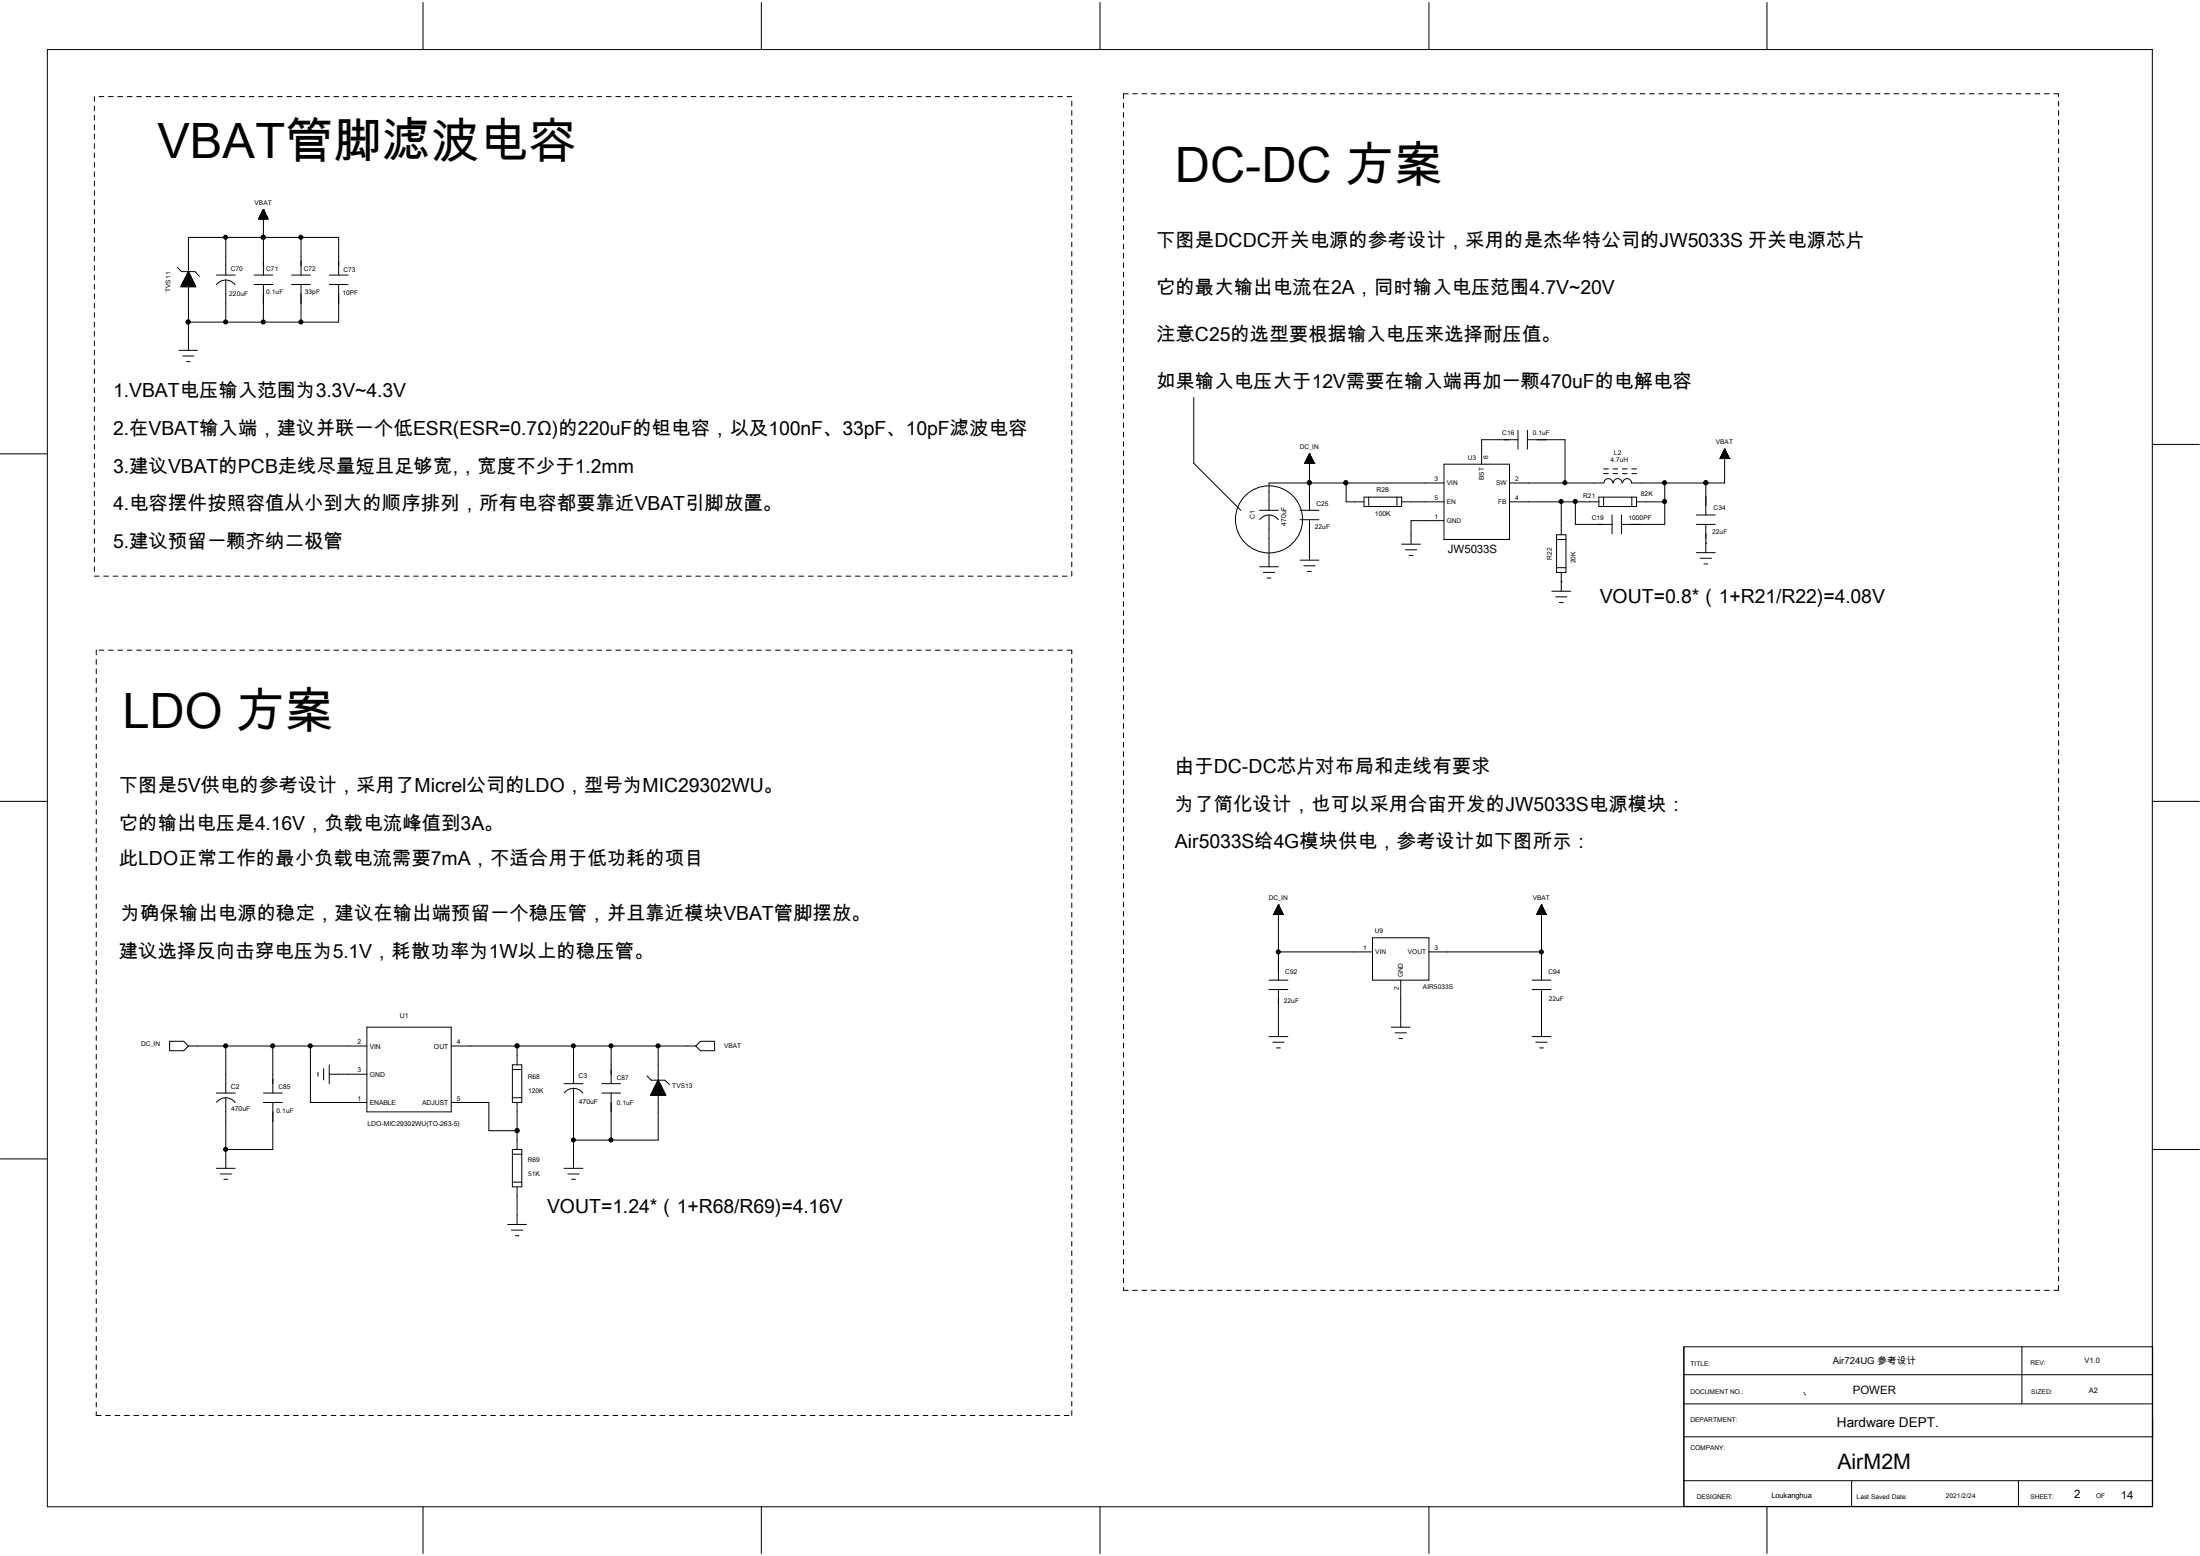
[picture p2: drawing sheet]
<svg xmlns="http://www.w3.org/2000/svg" width="297mm" height="210mm" viewBox="0 0 297 210" stroke-linecap="round" stroke-linejoin="round" font-family="sans-serif">
<g fill="none" stroke="#000" stroke-width=".14">
<path d="M6.4 6.7h284.2v196.7h-284.2zM12.7 13v.7M12.7 14.3v.6M12.7 15.6v.6M12.7 16.8v.7M12.7 18.1v.7M12.7 19.4v.6M13.4 13h.6M14.6 13h.7M15.9 13h.7M17.2 13h.6M18.5 13h.6"/>
<path d="M19.7 13h.7M21 13h.6M22.3 13h.6M23.5 13h.7M24.8 13h.6M26 13h.7M27.3 13h.6M28.6 13h.6M29.8 13h.7M31.1 13h.6M32.4 13h.6M33.7 13h.6"/>
<path d="M34.9 13h.7M36.2 13h.6M37.5 13h.6M38.7 13h.7M40 13h.6M41.3 13h.6M42.5 13h.7M43.8 13h.6M45.1 13h.6M46.4 13h.6M47.6 13h.7M48.9 13h.6"/>
<path d="M50.2 13h.6M51.4 13h.6M52.7 13h.6M53.9 13h.7M55.2 13h.6M56.5 13h.6M57.1 .3v6.4M57.7 13h.7M59 13h.6M60.3 13h.6M61.6 13h.6M62.8 13h.7"/>
<path d="M64.1 13h.6M65.4 13h.6M66.6 13h.7M67.9 13h.6M69.2 13h.6M70.4 13h.7M71.7 13h.6M73 13h.6M74.3 13h.6M75.5 13h.7M76.8 13h.6M78.1 13h.6"/>
<path d="M79.3 13h.7M80.6 13h.6M81.9 13h.6M83.1 13h.7M84.4 13h.6M85.7 13h.6M87 13h.6M88.2 13h.7M89.5 13h.6M90.8 13h.6M92 13h.7M93.3 13h.6"/>
<path d="M94.6 13h.6M95.8 13h.7M97.1 13h.6M98.4 13h.6M99.7 13h.6M100.9 13h.7M102.2 13h.6M102.8 .3v6.4M103.4 13h.7M104.7 13h.6M106 13h.6M107.2 13h.7"/>
<path d="M108.5 13h.6M109.8 13h.6M111 13h.7M112.3 13h.6M113.6 13h.6M114.9 13h.6M116.1 13h.7M117.4 13h.6M118.7 13h.6M119.9 13h.7M121.2 13h.6M122.5 13h.6"/>
<path d="M123.7 13h.7M125 13h.6M126.3 13h.6M127.6 13h.6M128.8 13h.7M130.1 13h.6M131.4 13h.6M132.6 13h.7M133.9 13h.6M135.2 13h.6M136.4 13h.7M137.7 13h.6"/>
<path d="M139 13h.6M140.3 13h.6M141.5 13h.7M142.8 13h.6M144.1 13h.6M144.7 13.7v.6M144.7 14.9v.7M144.7 16.2v.6M144.7 17.5v.6M144.7 18.8v.6M148.5 .3v6.4M151.7 13.9v.7"/>
<path d="M151.7 15.2v.6M151.7 16.5v.6M151.7 17.7v.7M151.7 19v.6M152.3 12.7h-.6v.6M152.9 12.7h.6M154.2 12.7h.6M155.4 12.7h.7M156.7 12.7h.7M158 12.7h.6M159.3 12.7h.6M160.5 12.7h.7"/>
<path d="M161.8 12.7h.6M163.1 12.7h.6M164.3 12.7h.7M165.6 12.7h.6M166.9 12.7h.6M168.1 12.7h.7M169.4 12.7h.7M170.7 12.7h.6M172 12.7h.6M173.2 12.7h.7M174.5 12.7h.6M175.8 12.7h.6"/>
<path d="M177 12.7h.7M178.3 12.7h.6M179.6 12.7h.6M180.8 12.7h.7M182.1 12.7h.7M183.4 12.7h.6M184.7 12.7h.6M185.9 12.7h.7M187.2 12.7h.6M188.5 12.7h.6M189.7 12.7h.7M191 12.7h.6"/>
<path d="M192.3 12.7h.6M192.9 .3v6.4M193.5 12.7h.7M194.8 12.7h.7M196.1 12.7h.6M197.4 12.7h.6M198.6 12.7h.7M199.9 12.7h.6M201.2 12.7h.6M202.4 12.7h.7M203.7 12.7h.6M204.9 12.7h.7"/>
<path d="M206.2 12.7h.6M207.5 12.7h.6M208.7 12.7h.7M210 12.7h.7M211.3 12.7h.6M212.6 12.7h.6M213.8 12.7h.7M215.1 12.7h.6M216.4 12.7h.6M217.6 12.7h.7M218.9 12.7h.6M220.2 12.7h.6"/>
<path d="M221.4 12.7h.7M222.7 12.7h.7M224 12.7h.6M225.3 12.7h.6M226.5 12.7h.7M227.8 12.7h.6M229 12.7h.7M230.3 12.7h.6M231.6 12.7h.6M232.8 12.7h.7M234.1 12.7h.6M235.4 12.7h.6"/>
<path d="M236.6 12.7h.7M237.9 12.7h.6M238.5 .3v6.4M239.2 12.7h.6M240.5 12.7h.6M241.7 12.7h.7M243 12.7h.6M244.3 12.7h.6M245.5 12.7h.7M246.8 12.7h.6M248.1 12.7h.6M249.3 12.7h.7"/>
<path d="M250.6 12.7h.6M251.9 12.7h.6M253.2 12.7h.6M254.4 12.7h.7M255.7 12.7h.6M257 12.7h.6M258.2 12.7h.7M259.5 12.7h.6M260.8 12.7h.6M262 12.7h.7M263.3 12.7h.6M264.6 12.7h.6"/>
<path d="M265.9 12.7h.6M267.1 12.7h.7M268.4 12.7h.6M269.7 12.7h.6M270.9 12.7h.7M272.2 12.7h.6M273.5 12.7h.6M274.7 12.7h.7M276 12.7h.6M277.3 12.7h.6v.3M277.9 13.7v.6M277.9 14.9v.7"/>
<path d="M277.9 16.2v.6M277.9 17.5v.6M277.9 18.8v.6M12.7 20.7v.6M12.7 21.9v.7M12.7 23.2v.6M12.7 24.5v.6M12.7 25.7v.7M12.7 27v.6M12.7 28.3v.6M12.7 29.5v.7M12.7 30.8v.7"/>
<path d="M12.7 32v.7M12.7 33.3v.7M12.7 34.6v.6M12.7 35.9v.6M12.7 37.1v.7M12.7 38.4v.6M12.7 39.7v.6M23.9 36.1l.6 .6h1.8l.6 .6M25.4 36.7v-4.7h20.3v5.1M25.4 38.7v8.6M29.2 37.1h2.5M29.2 38.4a1.53 1.53 0 0 1 2.5 0"/>
<path d="M30.5 32v5.1M30.5 37.8v5.7M34.3 37.1h2.5M34.3 38.4h2.5M35 29.5h1.2M35 29.4h1.2M35 29.5h.1M35 29.5v-.1h1.1v.1M35 29.3h1.1M35.1 29.3h1v.2M35.1 29.3v.2M35.1 29.3h.9"/>
<path d="M35.1 29.5v-.3h.9v.3M35.1 29.1h.9M35.1 29.1h.9v.4M35.1 29v.5M35.2 29h.7M35.2 29h.7v.5M35.2 28.9h.7M35.2 29v.5M35.3 28.9h.6v.6M35.3 28.8h.5v.7M35.3 28.7v.8M35.3 28.7h.5"/>
<path d="M35.3 28.7h.5v.8M35.3 28.6v.9M35.4 28.6h.3M35.4 28.6h.3v.9M35.4 28.5v1M35.4 28.5h.3M35.5 28.5h.1v1M35.5 28.4h.1v1.1M35.6 28.3h.1M35.6 32h.1M35.6 28.3v8.8M35.6 38.4v5.1"/>
<path d="M35.6 28.3l.6 1.2h-1.3zM35.6 28.3h-.1v1.2M35.6 28.4h-.1v1.1M35.9 28.8h-.6v.7M39.4 37.1h2.5M39.4 38.4h2.5M40.6 32v5.1M40.6 38.4v5.1M44.4 37.1h2.6M44.4 38.4h2.6M45.7 38.4v5.1h-20.3M144.7 20v.7"/>
<path d="M144.7 21.3v.6M144.7 22.6v.6M144.7 23.8v.7M144.7 25.1v.6M144.7 26.4v.6M144.7 27.6v.7M144.7 28.9v.6M144.7 30.2v.6M144.7 31.5v.5M144.7 32.7v.6M144.7 34v.6M144.7 35.2v.7"/>
<path d="M144.7 36.5v.6M144.7 37.8v.6M144.7 39v.7M151.7 20.3v.6M151.7 21.5v.7M151.7 22.8v.7M151.7 24.1v.6M151.7 25.4v.6M151.7 26.6v.7M151.7 27.9v.6M151.7 29.2v.6M151.7 30.4v.7"/>
<path d="M151.7 31.7v.6M151.7 32.9v.7M151.7 34.2v.6M151.7 35.5v.6M151.7 36.7v.7M151.7 38v.7M151.7 39.3v.6M277.9 20v.7M277.9 21.3v.6M277.9 22.6v.6M277.9 23.8v.7M277.9 25.1v.6"/>
<path d="M277.9 26.4v.6M277.9 27.6v.7M277.9 28.9v.6M277.9 30.2v.6M277.9 31.5v.5M277.9 32.7v.6M277.9 34v.6M277.9 35.2v.7M277.9 36.5v.6M277.9 37.8v.6M277.9 39v.7M12.7 40.9v.7"/>
<path d="M12.7 42.2v.6M12.7 43.5v.6M12.7 44.7v.7M12.7 46v.7M12.7 47.3v.6M12.7 48.6v.6M12.7 49.8v.7M12.7 51.1v.6M12.7 52.4v.6M12.7 53.6v.7M12.7 54.9v.6M12.7 56.2v.6"/>
<path d="M12.7 57.4v.7M12.7 58.7v.7M12.7 60v.6M24.2 47.3h2.5M24.7 48h1.5M25.2 48.8h.5M144.7 40.3v.6M144.7 41.6v.6M144.7 42.8v.7M144.7 44.1v.6M144.7 45.4v.6M144.7 46.7v.6"/>
<path d="M144.7 47.9v.7M144.7 49.2v.6M144.7 50.5v.6M144.7 51.7v.7M144.7 53v.6M144.7 54.3v.6M144.7 55.5v.7M144.7 56.8v.6M144.7 58.1v.6M144.7 59.4v.6M151.7 40.6v.6M151.7 41.8v.7"/>
<path d="M151.7 43.1v.6M151.7 44.4v.6M151.7 45.6v.7M151.7 46.9v.6M151.7 48.2v.6M151.7 49.4v.7M151.7 50.7v.7M151.7 52v.6M151.7 53.3v.6M151.7 54.5v.7M151.7 55.8v.6M151.7 57.1v.6"/>
<path d="M151.7 58.3v.7M151.7 59.6v.6M161.2 53.6v8.9l6.3 6.4M204.9 59.4h-4.9v3.3M204.9 58.1v2.5M206.2 59.4h5.1v5.8M206.2 58.1v2.5M277.9 40.3v.6M277.9 41.6v.6M277.9 42.8v.7M277.9 44.1v.6M277.9 45.4v.6"/>
<path d="M277.9 46.7v.6M277.9 47.9v.7M277.9 49.2v.6M277.9 50.5v.6M277.9 51.7v.7M277.9 53v.6M277.9 54.3v.6M277.9 55.5v.7M277.9 56.8v.6M277.9 58.1v.6M277.9 59.4v.6M290.6 60h6.3"/>
<path d="M0 61.3h6.4M12.7 61.3v.6M12.7 62.5v.7M12.7 63.8v.6M12.7 65.1v.6M12.7 66.3v.7M12.7 67.6v.6M12.7 68.9v.6M12.7 70.1v.7M12.7 71.4v.7M12.7 72.7v.6M12.7 74v.6"/>
<path d="M12.7 75.2v.7M12.7 76.5v.6M12.7 77.8h.7M14 77.8h.6M15.3 77.8h.6M16.6 77.8h.6M17.8 77.8h.7M19.1 77.8h.6M20.4 77.8h.6M21.6 77.8h.7M22.9 77.8h.6M24.2 77.8h.6"/>
<path d="M25.4 77.8h.6M26.7 77.8h.6M27.9 77.8h.7M29.2 77.8h.6M30.5 77.8h.6M31.7 77.8h.7M33 77.8h.7M34.3 77.8h.6M35.6 77.8h.6M36.8 77.8h.7M38.1 77.8h.6M39.4 77.8h.6"/>
<path d="M40.6 77.8h.7M41.9 77.8h.6M43.2 77.8h.6M44.4 77.8h.7M45.7 77.8h.7M47 77.8h.6M48.3 77.8h.6M49.5 77.8h.7M50.8 77.8h.6M52 77.8h.7M53.3 77.8h.6M54.6 77.8h.6"/>
<path d="M55.8 77.8h.7M57.1 77.8h.6M58.4 77.8h.6M59.6 77.8h.7M60.9 77.8h.7M62.2 77.8h.6M63.5 77.8h.6M64.7 77.8h.7M66 77.8h.6M67.3 77.8h.6M68.5 77.8h.7M69.8 77.8h.6"/>
<path d="M71.1 77.8h.6M72.3 77.8h.7M73.6 77.8h.7M74.9 77.8h.6M76.2 77.8h.6M77.4 77.8h.7M78.7 77.8h.6M80 77.8h.6M81.2 77.8h.7M82.5 77.8h.6M83.8 77.8h.6M85 77.8h.7"/>
<path d="M86.3 77.8h.7M87.6 77.8h.6M88.9 77.8h.6M90.1 77.8h.7M91.4 77.8h.6M92.7 77.8h.6M93.9 77.8h.7M95.2 77.8h.6M96.5 77.8h.6M97.7 77.8h.7M99 77.8h.7M100.3 77.8h.6"/>
<path d="M101.6 77.8h.6M102.8 77.8h.6M104.1 77.8h.6M105.3 77.8h.7M106.6 77.8h.6M107.9 77.8h.6M109.1 77.8h.7M110.4 77.8h.6M111.7 77.8h.6M112.9 77.8h.7M114.2 77.8h.7M115.5 77.8h.6"/>
<path d="M116.8 77.8h.6M118 77.8h.7M119.3 77.8h.6M120.6 77.8h.6M121.8 77.8h.7M123.1 77.8h.6M124.4 77.8h.6M125.6 77.8h.7M126.9 77.8h.7M128.2 77.8h.6M129.5 77.8h.6M130.7 77.8h.7"/>
<path d="M132 77.8h.6M133.3 77.8h.6M134.5 77.8h.7M135.8 77.8h.6M137.1 77.8h.6M138.3 77.8h.7M139.6 77.8h.7M140.9 77.8h.6M142.2 77.8h.6M143.4 77.8h.7M144.7 60.6v.7M144.7 61.9v.6"/>
<path d="M144.7 63.2v.6M144.7 64.4v.7M144.7 65.7v.6M144.7 67v.6M144.7 68.2v.7M144.7 69.5v.6M144.7 70.8v.6M144.7 72.1v.6M144.7 73.3v.7M144.7 74.6v.6M144.7 75.9v.6M144.7 77.1v.7"/>
<path d="M151.7 60.9v.6M151.7 62.1v.7M151.7 63.4v.7M151.7 64.7v.6M151.7 66v.6M151.7 67.2v.7M151.7 68.5v.6M151.7 69.8v.6M151.7 71v.7M151.7 72.3v.6M151.7 73.6v.6M151.7 74.8v.7"/>
<path d="M151.7 76.1v.7M151.7 77.4v.6M151.7 78.7v.6M151.7 79.9v.7M170.1 68.9h2.5M170.1 76.5h2.5M170.1 70.1a1.58 1.58 0 0 1 2.5 0M170.6 77.3h1.5M171.1 78h.5M171.3 69.5v7M175.5 70.1h2.6M175.5 68.9h2.6"/>
<path d="M175.5 75.6h2.6M176 76.4h1.5M176.1 62.5h.1M176.1 62.5h1.3M176.2 62.4h1.2M176.2 62.5v-.1h1.2v.1M176.2 62.4h1.1M176.3 62.3h1v.2M176.3 62.5v-.3h1v.3M176.3 62.1h.9M176.4 62.1h.8v.4M176.4 62.1v.4"/>
<path d="M176.4 62.1h.8M176.4 62h.8v.5M176.4 62v.5M176.4 62.5v-.6h.7v.6M176.4 61.9h.8M176.5 61.8h.6M176.5 61.8h.6v.7M176.5 77.1h.5M176.6 61.7h.4v.8M176.6 61.6h.4v.9M176.6 61.6v.9M176.7 61.6h.3"/>
<path d="M176.7 61.5h.2v1M176.7 61.4v1.1M176.7 61.4h.2M176.7 61.4h.2v1.1M176.7 61.3v1.2M176.7 61.3h.1M176.8 61.3h.1M176.8 65.2h.1M176.8 61.3v7.6M176.8 70.1v5.5M176.8 61.3v1.2M176.8 61.3l-.7 1.2"/>
<path d="M176.8 61.3l.6 1.2M177 61.6h-.4v.9M177 61.8h-.5v.7M177.3 62.3h-1v.2M177.4 62.5h.1M181.7 65.2v2.5h2.4M184.1 67.1h5.1v1.3h-5.1zM184.8 67.1v1.3M188.6 67.1v1.3M189.2 67.7h5.7M189.2 73.4h2.6M189.7 74.2h1.6"/>
<path d="M190.2 75h.6M194.9 62.7h8.9v10.1h-8.9zM194.9 70.3h-4.4v3.1M194.9 65.2h-23.6v3.7M203.8 65.2h12.7M203.8 67.7h12.1M209.5 79.8h2.5M210.1 72.8h1.3M210.1 72.2h1.3v5.1h-1.3zM210.1 76.6h1.3M210.8 78.5h.1M210.8 67.7v4.5"/>
<path d="M210.8 77.3v2.5M212.7 67.7v3.1h4.9M215.9 67.1h5v1.3h-5zM216.5 67.1v1.3M216.5 63.9h.6M216.5 63.3h.6M216.5 65.2a.59 .59 0 0 1 .6-.6 .59 .59 0 0 1 .6 .6M217.6 69.5v2.6M217.8 63.9h.6M217.8 63.3h.6M217.8 65.2a.59 .59 0 0 1 .6-.6 .59 .59 0 0 1 .6 .6M218.9 69.5v2.6"/>
<path d="M219 63.9h.7M219 63.3h.7M219.1 65.2a.59 .59 0 0 1 .6-.6 .59 .59 0 0 1 .6 .6M220.3 67.1v1.3M220.3 63.9h.6M220.3 63.3h.6M220.9 67.7h3.8M224.7 65.2v5.6h-5.8M229 70.8h2.6M229 69.5h2.6M229 74.6h2.6M229.5 75.4h1.6"/>
<path d="M230 76.1h.5M230.3 73.3h.1M230.3 65.2v4.3M230.3 70.8v3.8M232.2 61.9h.1M232.2 61.9h1.3M232.2 61.8h1.3M232.3 61.8h1.1M232.3 61.9v-.1h1.1v.1M232.3 61.7h1.1v.2M232.4 61.6h.9M232.4 61.6v.3"/>
<path d="M232.4 61.5h.9M232.4 61.4v.5M232.5 61.4h.8M232.5 61.4h.7v.5M232.5 61.3v.6M232.5 61.3h.7M232.5 61.9v-.6h.7v.6M232.6 61.2h.5v.7M232.6 61.1h.5M232.6 61v.9M232.7 61h.3M232.7 60.9v1"/>
<path d="M232.7 60.9h.3M232.7 60.9h.3v1M232.7 60.8v1.1M232.7 60.8h.3M232.8 60.8h.1M232.8 60.7h.1v1.2M232.8 60.7v1.2M232.8 60.6h.1M232.8 60.6v4.6h-12.5M232.8 60.6l-.6 1.3M232.8 60.6l.7 1.3M232.8 60.7l.1 1.2"/>
<path d="M233 61v.9M233.1 61.1h-.5v.8M233.1 61v.9M233.3 61.5v.4M233.3 61.6h-1v.3M233.3 61.6v.3M233.5 61.9h.1M277.9 60.6v.7M277.9 61.9v.6M277.9 63.2v.6M277.9 64.4v.7M277.9 65.7v.6"/>
<path d="M277.9 67v.6M277.9 68.2v.7M277.9 69.5v.6M277.9 70.8v.6M277.9 72.1v.6M277.9 73.3v.7M277.9 74.6v.6M277.9 75.9v.6M277.9 77.1v.7M277.9 78.4v.6M277.9 79.7v.6M13 87.8v.6"/>
<path d="M13 89v.7M13 90.3v.6M13 91.6v.6M13 92.8v.7M13 94.1v.6M13 95.4v.6M13 96.6v.7M13 97.9v.7M13 99.2v.6M13.4 87.8h.6M14.6 87.8h.7M15.9 87.8h.7"/>
<path d="M17.2 87.8h.6M18.5 87.8h.6M19.7 87.8h.7M21 87.8h.6M22.3 87.8h.6M23.5 87.8h.7M24.8 87.8h.6M26 87.8h.7M27.3 87.8h.6M28.6 87.8h.6M29.8 87.8h.7M31.1 87.8h.6"/>
<path d="M32.4 87.8h.6M33.7 87.8h.6M34.9 87.8h.7M36.2 87.8h.6M37.5 87.8h.6M38.7 87.8h.7M40 87.8h.6M41.3 87.8h.6M42.5 87.8h.7M43.8 87.8h.6M45.1 87.8h.6M46.4 87.8h.6"/>
<path d="M47.6 87.8h.7M48.9 87.8h.6M50.2 87.8h.6M51.4 87.8h.6M52.7 87.8h.6M53.9 87.8h.7M55.2 87.8h.6M56.5 87.8h.6M57.7 87.8h.7M59 87.8h.6M60.3 87.8h.6M61.6 87.8h.6"/>
<path d="M62.8 87.8h.7M64.1 87.8h.6M65.4 87.8h.6M66.6 87.8h.7M67.9 87.8h.6M69.2 87.8h.6M70.4 87.8h.7M71.7 87.8h.6M73 87.8h.6M74.3 87.8h.6M75.5 87.8h.7M76.8 87.8h.6"/>
<path d="M78.1 87.8h.6M79.3 87.8h.7M80.6 87.8h.6M81.9 87.8h.6M83.1 87.8h.7M84.4 87.8h.6M85.7 87.8h.6M87 87.8h.6M88.2 87.8h.7M89.5 87.8h.6M90.8 87.8h.6M92 87.8h.7"/>
<path d="M93.3 87.8h.6M94.6 87.8h.6M95.8 87.8h.7M97.1 87.8h.6M98.4 87.8h.6M99.7 87.8h.6M100.9 87.8h.7M102.2 87.8h.6M103.4 87.8h.7M104.7 87.8h.6M106 87.8h.6M107.2 87.8h.7"/>
<path d="M108.5 87.8h.6M109.8 87.8h.6M111 87.8h.7M112.3 87.8h.6M113.6 87.8h.6M114.9 87.8h.6M116.1 87.8h.7M117.4 87.8h.6M118.7 87.8h.6M119.9 87.8h.7M121.2 87.8h.6M122.5 87.8h.6"/>
<path d="M123.7 87.8h.7M125 87.8h.6M126.3 87.8h.6M127.6 87.8h.6M128.8 87.8h.7M130.1 87.8h.6M131.4 87.8h.6M132.6 87.8h.7M133.9 87.8h.6M135.2 87.8h.6M136.4 87.8h.7M137.7 87.8h.6"/>
<path d="M139 87.8h.6M140.3 87.8h.6M141.5 87.8h.7M142.8 87.8h.6M144.1 87.8h.6v.5M144.7 88.9v.6M144.7 90.2v.6M144.7 91.4v.7M144.7 92.7v.6M144.7 94v.6M144.7 95.2v.7M144.7 96.5v.7"/>
<path d="M144.7 97.8v.6M144.7 99.1v.6M151.7 81.2v.6M151.7 82.5v.6M151.7 83.7v.6M151.7 85v.6M151.7 86.2v.7M151.7 87.5v.6M151.7 88.8v.6M151.7 90v.7M151.7 91.3v.6M151.7 92.6v.6"/>
<path d="M151.7 93.9v.6M151.7 95.1v.7M151.7 96.4v.6M151.7 97.7v.6M151.7 98.9v.7M210 80.6h1.5M210.5 81.3h.5M277.9 80.9v.7M277.9 82.2v.6M277.9 83.4v.7M277.9 84.7v.6M277.9 86v.6"/>
<path d="M277.9 87.2v.7M277.9 88.5v.7M277.9 89.8v.6M277.9 91.1v.6M277.9 92.3v.7M277.9 93.6v.6M277.9 94.9v.6M277.9 96.1v.7M277.9 97.4v.6M277.9 98.7v.6M277.9 99.9v.7M0 108.2h6.4"/>
<path d="M13 100.5v.6M13 101.7v.7M13 103v.6M13 104.3v.6M13 105.5v.7M13 106.8v.6M13 108.1v.6M13 109.3v.6M13 110.6v.6M13 111.8v.7M13 113.1v.6M13 114.4v.6"/>
<path d="M13 115.7v.6M13 116.9v.7M13 118.2v.6M13 119.5v.6M144.7 100.3v.7M144.7 101.6v.6M144.7 102.9v.6M144.7 104.1v.7M144.7 105.4v.6M144.7 106.7v.6M144.7 107.9v.6M144.7 109.2v.6"/>
<path d="M144.7 110.4v.7M144.7 111.7v.7M144.7 113v.6M144.7 114.3v.6M144.7 115.5v.7M144.7 116.8v.6M144.7 118.1v.6M144.7 119.3v.7M151.7 100.2v.6M151.7 101.5v.6M151.7 102.7v.7M151.7 104v.6"/>
<path d="M151.7 105.3v.6M151.7 106.6v.6M151.7 107.8v.6M151.7 109.1v.6M151.7 110.3v.7M151.7 111.6v.6M151.7 112.9v.6M151.7 114.1v.7M151.7 115.4v.6M151.7 116.7v.6M151.7 117.9v.7M151.7 119.2v.6"/>
<path d="M277.9 101.2v.7M277.9 102.5v.6M277.9 103.8v.6M277.9 105v.7M277.9 106.3v.6M277.9 107.6v.6M277.9 108.8v.6M277.9 110.1v.6M277.9 111.3v.7M277.9 112.6v.6M277.9 113.9v.6M277.9 115.1v.7"/>
<path d="M277.9 116.4v.7M277.9 117.7v.6M277.9 119v.6M290.6 108.2h6.3M13 120.7v.7M13 122v.6M13 123.3v.6M13 124.5v.7M13 125.8v.6M13 127.1v.6M13 128.4v.6M13 129.6v.7"/>
<path d="M13 130.9v.6M13 132.2v.6M13 133.4v.7M13 134.7v.6M13 136v.6M13 137.2v.7M13 138.5v.6M13 139.8v.6M49.5 138.6h11.4v11.5h-11.4zM144.7 120.6v.6M144.7 121.9v.6M144.7 123.1v.7"/>
<path d="M144.7 124.4v.7M144.7 125.7v.6M144.7 127v.6M144.7 128.2v.7M144.7 129.5v.6M144.7 130.8v.6M144.7 132v.7M144.7 133.3v.6M144.7 134.6v.6M144.7 135.8v.7M144.7 137.1v.7M144.7 138.4v.6"/>
<path d="M144.7 139.7v.6M151.7 120.5v.6M151.7 121.8v.6M151.7 123v.7M151.7 124.3v.6M151.7 125.6v.6M151.7 126.8v.7M151.7 128.1v.6M151.7 129.4v.6M151.7 130.6v.7M151.7 131.9v.6M151.7 133.2v.6"/>
<path d="M151.7 134.5v.6M151.7 135.7v.7M151.7 137v.6M151.7 138.3v.6M151.7 139.5v.7M171.3 133.6h2.6M171.3 132.3h2.6M171.3 139.9h2.6M172 123.4h1.2M172 123.3h1.2M172 123.3h1.1v.1M172 123.2v.2"/>
<path d="M172.1 123.2h1M172.1 123.4v-.3h1v.3M172.1 123.1h1M172.1 123.1h1v.3M172.1 123v.4M172.2 123h.8M172.2 123h.8v.4M172.2 122.9h.8M172.2 122.9v.5M172.3 123.4v-.5h.7v.5M172.3 122.8h.6M172.3 122.8h.6v.6"/>
<path d="M172.3 122.7v.7M172.3 122.7h.6M172.3 122.6h.5v.8M172.3 122.6v.8M172.4 122.6h.4M172.4 122.6h.4v.8M172.4 122.5v.9M172.4 122.5h.4M172.5 122.5h.3v.9M172.5 122.3h.2v1.1M172.6 122.3v1.1M172.6 122.2v1.2"/>
<path d="M172.6 122.1h.1M172.6 122.1v10.2M172.6 133.6v6.3M172.6 128.5h12.7M172.6 122.1l-.6 1.3h1.2M172.6 122.2h.1M172.6 122.1l.6 1.3M172.7 122.3h-.2v1.1M172.7 122.4h-.2v1M185.3 126.6h7.6v5.7h-7.6zM187.8 138.6h2.6M188.3 139.4h1.6"/>
<path d="M189.1 132.3v6.3M192.9 128.5h15.2M206.8 133.6h2.6M206.8 132.3h2.6M206.8 139.9h2.6M207.5 123.4h1.2M207.5 123.3h1.2M207.6 123.3h1.1v.1M207.6 123.4v-.3h1v.3M207.6 123.1h1M207.6 123.1h1v.3M207.6 123v.4"/>
<path d="M207.7 123h.8M207.7 123h.8v.4M207.7 122.9v.5M207.7 122.9h.8M207.8 123.4v-.5h.6v.5M207.8 122.8h.6M207.8 122.8h.6v.6M207.9 122.6h.5v.8M207.9 122.6v.8M207.9 122.6h.4M207.9 122.6h.4v.8M207.9 122.5v.9"/>
<path d="M207.9 122.5h.4M207.9 122.5h.4v.9M207.9 122.4v1M208 122.4h.2M208 122.3h.2v1.1M208.1 122.3h.1v1.1M208.1 122.1h.1M208.1 122.1v10.2M208.1 133.6v6.3M208.1 122.1l.6 1.3h-1.2zM208.2 122.2h-.1v1.2M208.2 122.3h-.2v1.1"/>
<path d="M208.4 122.7h-.6v.7M208.7 123.2h-1.1v.2M277.9 120.2v.7M277.9 121.5v.6M277.9 122.8v.6M277.9 124v.7M277.9 125.3v.6M277.9 126.6v.6M277.9 127.8v.7M277.9 129.1v.7M277.9 130.4v.6M277.9 131.7v.6"/>
<path d="M277.9 132.9v.7M277.9 134.2v.6M277.9 135.5v.6M277.9 136.7v.7M277.9 138v.6M277.9 139.3v.6M0 156.4h6.4M13 141.1v.6M13 142.3v.7M13 143.6v.6M13 144.9v.6M13 146.1v.7"/>
<path d="M13 147.4v.6M13 148.7v.6M13 149.9v.7M13 151.2v.6M13 152.5v.6M13 153.8v.6M13 155v.7M13 156.3v.6M13 157.6v.6M13 158.8v.6M22.9 140.5h1.9l.6 .7-.6 .6h-1.9zM25.4 141.2h24.1"/>
<path d="M29.2 147.5h2.5M29.2 157.7h2.5M29.2 148.8a1.5 1.5 0 0 1 2.5 0M29.7 158.5h1.5M30.2 159.2h.5M30.5 141.2v6.3M30.5 148.2v9.5M35.6 147.5h2.5M35.6 148.8h2.5M36.8 148.8v6.4h-6.3M36.8 141.2v6.3M41.9 141.2v7.6h7.6"/>
<path d="M42.9 144.7v.5M43.7 144.2v1.6M44.4 145h5.1M44.4 143.7v2.6M60.9 148.8h5.1v3.8h3.8M60.9 141.2h33M69.2 155.2h1.2v5h-1.2zM69.2 143.7h1.2v5.1h-1.2zM69.2 148.2h1.2M69.2 144.4h1.2M69.2 159.6h1.2M69.2 155.8h1.2"/>
<path d="M69.8 141.2v2.5M69.8 148.8v6.4M76.2 146.3h2.5M76.2 157.7h2.5M76.2 147.5a1.53 1.53 0 0 1 2.5 0M76.7 158.5h1.5M77.2 159.2h.5M77.4 141.2v5.1M77.4 146.9v10.8M81.2 147.5h2.6M81.2 146.3h2.6M82.5 141.2v5.1"/>
<path d="M82.5 147.5v6.4M87.3 145.2l.6 .6h1.8l.7 .6M88.9 141.2v4.6M88.9 147.8v6.1h-11.5M93.9 141.2l.7-.7h1.9v1.3h-1.9zM144.7 140.9v.7M144.7 142.2v.6M144.7 143.5v.6M144.7 144.7v.7M144.7 146v.6M144.7 147.3v.6M144.7 148.5v.7"/>
<path d="M144.7 149.8v.7M144.7 151.1v.6M144.7 152.4v.6M144.7 153.6v.7M144.7 154.9v.6M144.7 156.2v.6M144.7 157.4v.7M144.7 158.7v.6M144.7 159.9v.7M151.7 140.8v.6M151.7 142.1v.6M151.7 143.3v.7"/>
<path d="M151.7 144.6v.6M151.7 145.9v.6M151.7 147.2v.6M151.7 148.4v.7M151.7 149.7v.6M151.7 151v.6M151.7 152.2v.7M151.7 153.5v.6M151.7 154.8v.6M151.7 156v.7M151.7 157.3v.6M151.7 158.6v.6"/>
<path d="M151.7 159.8v.6M171.8 140.7h1.6M172.3 141.4h.5M188.8 140.2h.6M207.3 140.7h1.6M207.9 141.4h.5M277.9 140.5v.7M277.9 141.8v.7M277.9 143.1v.6M277.9 144.4v.6M277.9 145.6v.7M277.9 146.9v.6"/>
<path d="M277.9 148.2v.6M277.9 149.4v.7M277.9 150.7v.6M277.9 152v.6M277.9 153.2v.7M277.9 154.5v.7M277.9 155.8v.6M277.9 157.1v.6M277.9 158.3v.6M277.9 159.6v.6M290.6 155.2h6.3M13 160.1v.6"/>
<path d="M13 161.3v.7M13 162.6v.6M13 163.9v.6M13 165.1v.7M13 166.4v.6M13 167.7v.6M13 169v.6M13 170.2v.7M13 171.5v.6M13 172.8v.6M13 174v.7M13 175.3v.6"/>
<path d="M13 176.6v.6M13 177.8v.7M13 179.1v.6M68.5 165.3h2.6M69 166h1.6M69.6 166.8h.5M69.8 160.2v5.1M144.7 161.2v.6M144.7 162.5v.6M144.7 163.7v.7M144.7 165v.7M144.7 166.3v.6"/>
<path d="M144.7 167.6v.6M144.7 168.8v.7M144.7 170.1v.6M144.7 171.4v.6M144.7 172.6v.7M144.7 173.9v.6M144.7 175.2v.6M144.7 176.4v.7M144.7 177.7v.7M144.7 179v.6M151.7 161.1v.6M151.7 162.3v.7"/>
<path d="M151.7 163.6v.7M151.7 164.9v.6M151.7 166.2v.6M151.7 167.4v.7M151.7 168.7v.6M151.7 170v.6M151.7 171.2v.7M151.7 172.5v.6M151.7 173.8v.4h.6M152.9 174.2h.6M154.2 174.2h.6M155.4 174.2h.7"/>
<path d="M156.7 174.2h.7M158 174.2h.6M159.3 174.2h.6M160.5 174.2h.7M161.8 174.2h.6M163.1 174.2h.6M164.3 174.2h.7M165.6 174.2h.6M166.9 174.2h.6M168.1 174.2h.7M169.4 174.2h.7M170.7 174.2h.6"/>
<path d="M172 174.2h.6M173.2 174.2h.7M174.5 174.2h.6M175.8 174.2h.6M177 174.2h.7M178.3 174.2h.6M179.6 174.2h.6M180.8 174.2h.7M182.1 174.2h.7M183.4 174.2h.6M184.7 174.2h.6M185.9 174.2h.7"/>
<path d="M187.2 174.2h.6M188.5 174.2h.6M189.7 174.2h.7M191 174.2h.6M192.3 174.2h.6M193.5 174.2h.7M194.8 174.2h.7M196.1 174.2h.6M197.4 174.2h.6M198.6 174.2h.7M199.9 174.2h.6M201.2 174.2h.6"/>
<path d="M202.4 174.2h.7M203.7 174.2h.6M204.9 174.2h.7M206.2 174.2h.6M207.5 174.2h.6M208.7 174.2h.7M210 174.2h.7M211.3 174.2h.6M212.6 174.2h.6M213.8 174.2h.7M215.1 174.2h.6M216.4 174.2h.6"/>
<path d="M217.6 174.2h.7M218.9 174.2h.6M220.2 174.2h.6M221.4 174.2h.7M222.7 174.2h.7M224 174.2h.6M225.3 174.2h.6M226.5 174.2h.7M227.8 174.2h.6M229 174.2h.7M230.3 174.2h.6M231.6 174.2h.6"/>
<path d="M232.8 174.2h.7M234.1 174.2h.6M235.4 174.2h.6M236.6 174.2h.7M237.9 174.2h.6M239.2 174.2h.6M240.5 174.2h.6M241.7 174.2h.7M243 174.2h.6M244.3 174.2h.6M245.5 174.2h.7M246.8 174.2h.6"/>
<path d="M248.1 174.2h.6M249.3 174.2h.7M250.6 174.2h.6M251.9 174.2h.6M253.2 174.2h.6M254.4 174.2h.7M255.7 174.2h.6M257 174.2h.6M258.2 174.2h.7M259.5 174.2h.6M260.8 174.2h.6M262 174.2h.7"/>
<path d="M263.3 174.2h.6M264.6 174.2h.6M265.9 174.2h.6M267.1 174.2h.7M268.4 174.2h.6M269.7 174.2h.6M270.9 174.2h.7M272.2 174.2h.6M273.5 174.2h.6M274.7 174.2h.7M276 174.2h.6M277.9 173.5v.7h-.6"/>
<path d="M277.9 160.8v.7M277.9 162.1v.6M277.9 163.4v.6M277.9 164.6v.7M277.9 165.9v.6M277.9 167.2v.6M277.9 168.4v.7M277.9 169.7v.6M277.9 171v.6M277.9 172.3v.6M13 180.4v.6M13 181.7v.6"/>
<path d="M13 182.9v.7M13 184.2v.6M13 185.5v.6M13 186.7v.7M13 188v.6M13 189.3v.6M13 190.5v.6h.6M14.3 191.1h.6M15.5 191.1h.7M16.8 191.1h.6M18.1 191.1h.6M19.3 191.1h.7"/>
<path d="M20.6 191.1h.7M21.9 191.1h.6M23.2 191.1h.6M24.4 191.1h.7M25.7 191.1h.6M26.9 191.1h.7M28.2 191.1h.6M29.5 191.1h.6M30.7 191.1h.7M32 191.1h.6M33.3 191.1h.6M34.5 191.1h.7"/>
<path d="M35.8 191.1h.6M37.1 191.1h.6M38.4 191.1h.6M39.6 191.1h.7M40.9 191.1h.6M42.2 191.1h.6M43.4 191.1h.7M44.7 191.1h.6M46 191.1h.6M47.2 191.1h.7M48.5 191.1h.6M49.8 191.1h.6"/>
<path d="M51 191.1h.6M52.3 191.1h.6M53.6 191.1h.6M54.8 191.1h.7M56.1 191.1h.6M57.4 191.1h.6M58.6 191.1h.7M59.9 191.1h.6M61.2 191.1h.6M62.4 191.1h.7M63.7 191.1h.6M65 191.1h.6"/>
<path d="M66.3 191.1h.6M67.5 191.1h.7M68.8 191.1h.6M70.1 191.1h.6M71.3 191.1h.7M72.6 191.1h.6M73.9 191.1h.6M75.1 191.1h.7M76.4 191.1h.6M77.7 191.1h.6M79 191.1h.6M80.2 191.1h.7"/>
<path d="M81.5 191.1h.6M82.8 191.1h.6M84 191.1h.7M85.3 191.1h.6M86.6 191.1h.6M87.8 191.1h.7M89.1 191.1h.6M90.4 191.1h.6M91.7 191.1h.6M92.9 191.1h.7M94.2 191.1h.6M95.5 191.1h.6"/>
<path d="M96.7 191.1h.7M98 191.1h.6M99.3 191.1h.6M100.5 191.1h.7M101.8 191.1h.6M103 191.1h.7M104.3 191.1h.6M105.6 191.1h.6M106.8 191.1h.7M108.1 191.1h.7M109.4 191.1h.6M110.7 191.1h.6"/>
<path d="M111.9 191.1h.7M113.2 191.1h.6M114.5 191.1h.6M115.7 191.1h.7M117 191.1h.6M118.3 191.1h.6M119.5 191.1h.7M120.8 191.1h.7M122.1 191.1h.6M123.4 191.1h.6M124.6 191.1h.7M125.9 191.1h.6"/>
<path d="M127.2 191.1h.6M128.4 191.1h.7M129.7 191.1h.6M131 191.1h.6M132.2 191.1h.7M133.5 191.1h.7M134.8 191.1h.6M136.1 191.1h.6M137.3 191.1h.7M138.6 191.1h.6M139.9 191.1h.6M141.1 191.1h.7"/>
<path d="M142.4 191.1h.6M143.7 191.1h.6M144.7 180.3v.6M144.7 181.5v.7M144.7 182.8v.6M144.7 184.1v.6M144.7 185.3v.7M144.7 186.6v.6M144.7 187.9v.6M144.7 189.1v.7M144.7 190.4v.7M227.3 199.9h63.3"/>
<path d="M227.3 185.5h63.3M227.3 189.5h63.3M227.3 181.8h63.3v21.5h-63.3zM227.3 193.9h63.3M243.5 188h.1M243.6 188.3h.1M250 199.9v3.4M272.5 199.9v3.4M273 181.8v7.7M57.1 203.4v6.3M102.8 203.4v6.3M148.5 203.4v6.3"/>
<path d="M192.9 203.4v6.3M238.5 203.4v6.3"/>
<circle cx="171.3" cy="70.1" r="4.5"/>
</g>
<g fill="none" stroke="#000" stroke-width=".17">
<path d="M24.5 38.7h1.9M24.6 38.4h1.7M24.6 38.4v.3M24.6 38.3h1.6M24.7 38.1h1.4M24.7 38.1v.6M24.8 37.9h1.2M24.9 37.8h1.1M24.9 37.7v1M25 37.5h.8M25.1 37.4h.6M25.1 37.3v1.4"/>
<path d="M25.2 37.2h.5M25.2 37h.4M25.3 37v1.7M25.4 36.9h.1M25.4 36.7h.1M25.4 36.7l1 2h-2zM25.4 36.7v2M25.6 37v1.7M25.8 37.4v1.3M26 37.8v.9M26.1 38.1v.6M26.3 38.5v.2"/>
<path d="M87.9 147.7h1.9M88 147.5h1.7M88 147.6v.2M88.1 147.4h1.5M88.1 147.2v.6M88.2 147.2h1.3M88.3 147h1.2M88.3 146.9v.9M88.3 146.8h1.1M88.4 146.6h.8M88.5 146.5v1.3M88.5 146.5h.7v1.3"/>
<path d="M88.6 146.3h.5M88.7 146.1h.3M88.7 146.1v1.7M88.8 145.9h.1M88.9 145.8l1 2h-2.1zM88.9 145.8v2M89 146.1v1.7M89.4 146.9v.9M89.6 147.2v.6M89.7 147.6v.2"/>
</g>
<g fill="#000" stroke="#000" stroke-width=".14">
<circle cx="30.5" cy="32" r=".28"/>
<circle cx="35.5" cy="32" r=".28"/>
<circle cx="40.6" cy="32" r=".28"/>
<circle cx="25.4" cy="43.5" r=".3"/>
<circle cx="30.5" cy="43.5" r=".28"/>
<circle cx="35.5" cy="43.5" r=".28"/>
<circle cx="40.6" cy="43.5" r=".28"/>
<circle cx="176.8" cy="65.2" r=".28"/>
<circle cx="181.7" cy="65.2" r=".3"/>
<circle cx="210.8" cy="67.7" r=".28"/>
<circle cx="211.3" cy="65.2" r=".28"/>
<circle cx="212.7" cy="67.7" r=".28"/>
<circle cx="224.7" cy="65.2" r=".28"/>
<circle cx="224.7" cy="67.7" r=".28"/>
<circle cx="230.3" cy="65.2" r=".3"/>
<circle cx="172.6" cy="128.5" r=".28"/>
<circle cx="208.1" cy="128.5" r=".28"/>
<circle cx="30.5" cy="155.1" r=".28"/>
<circle cx="30.5" cy="141.2" r=".28"/>
<circle cx="36.8" cy="141.2" r=".28"/>
<circle cx="41.9" cy="141.2" r=".28"/>
<circle cx="69.8" cy="152.6" r=".3"/>
<circle cx="69.8" cy="141.2" r=".3"/>
<circle cx="77.4" cy="141.2" r=".28"/>
<circle cx="77.4" cy="153.9" r=".28"/>
<circle cx="82.5" cy="153.9" r=".28"/>
<circle cx="82.5" cy="141.2" r=".28"/>
<circle cx="88.8" cy="141.2" r=".28"/>
</g>
<g font-size="6.6">
<text x="21.3" y="21.3">VBAT管脚滤波电容</text>
<text x="158.6" y="24.6">DC-DC 方案</text>
<text x="16.6" y="98.3">LDO 方案</text>
</g>
<text font-size="2.9" x="248.1" y="198.3">AirM2M</text>
<g font-size="2.6">
<text x="156.1" y="33.3">下图是DCDC开关电源的参考设计，采用的是杰华特公司的JW5033S 开关电源芯片</text>
<text x="156.1" y="39.7">它的最大输出电流在2A，同时输入电压范围4.7V~20V</text>
<text x="156.1" y="46">注意C25的选型要根据输入电压来选择耐压值。</text>
<text x="15.3" y="53.6">1.VBAT电压输入范围为3.3V~4.3V</text>
<text x="156.1" y="52.4">如果输入电压大于12V需要在输入端再加一颗470uF的电解电容</text>
<text x="15.3" y="58.7">2.在VBAT输入端，建议并联一个低ESR(ESR=0.7Ω)的220uF的钽电容，以及100nF、33pF、10pF滤波电容</text>
<text x="15.3" y="63.8">3.建议VBAT的PCB走线尽量短且足够宽,，宽度不少于1.2mm</text>
<text x="15.3" y="68.9">4.电容摆件按照容值从小到大的顺序排列，所有电容都要靠近VBAT引脚放置。</text>
<text x="15.3" y="74">5.建议预留一颗齐纳二极管</text>
<text x="216" y="81.3">VOUT=0.8*（1+R21/R22)=4.08V</text>
<text x="16" y="106.9">下图是5V供电的参考设计，采用了Micrel公司的LDO，型号为MIC29302WU。</text>
<text x="158.6" y="104.4">由于DC-DC芯片对布局和走线有要求</text>
<text x="16" y="112">它的输出电压是4.16V，负载电流峰值到3A。</text>
<text x="158.6" y="109.4">为了简化设计，也可以采用合宙开发的JW5033S电源模块：</text>
<text x="16" y="116.8">此LDO正常工作的最小负载电流需要7mA，不适合用于低功耗的项目</text>
<text x="158.6" y="114.5">Air5033S给4G模块供电，参考设计如下图所示：</text>
<text x="16.3" y="124.2">为确保输出电源的稳定，建议在输出端预留一个稳压管，并且靠近模块VBAT管脚摆放。</text>
<text x="16" y="129.2">建议选择反向击穿电压为5.1V，耗散功率为1W以上的稳压管。</text>
<text x="73.9" y="163.7">VOUT=1.24*（1+R68/R69)=4.16V</text>
</g>
<text font-size="1.8" x="248" y="192.7">Hardware DEPT.</text>
<g font-size="1.5">
<text x="195.5" y="74.6">JW5033S</text>
<text x="250.1" y="188.1">POWER</text>
<text x="280" y="202.2">2</text>
<text x="286.3" y="202.4">14</text>
</g>
<text font-size="1.3" x="247.4" y="184.1">Air724UG 参考设计</text>
<g font-size="1">
<text x="281.4" y="184">V1.0</text>
<text x="282" y="188">A2</text>
<text x="239.1" y="202.1">Loukanghua</text>
</g>
<g font-size=".9">
<text x="34.4" y="27.6">VBAT</text>
<text x="23" y="39.4" transform="rotate(-90 23 39.4)">TVS11</text>
<text x="30.9" y="39.9">220uF</text>
<text x="31.2" y="36.6">C70</text>
<text x="35.9" y="36.6">C71</text>
<text x="35.9" y="39.7">0.1uF</text>
<text x="41" y="36.6">C72</text>
<text x="41.1" y="39.7">33pF</text>
<text x="46.2" y="39.8">10PF</text>
<text x="46.4" y="36.7">C73</text>
<text x="202.8" y="58.7">C16</text>
<text x="206.9" y="58.7">0.1uF</text>
<text x="231.6" y="60">VBAT</text>
<text x="175.5" y="60.6">DC_IN</text>
<text x="193.7" y="64.9">3</text>
<text x="195.3" y="65.5">VIN</text>
<text x="198.2" y="62.1">U3</text>
<text x="200.3" y="64.8" transform="rotate(-90 200.3 64.8)">BST</text>
<text x="200.9" y="61.9" transform="rotate(-90 200.9 61.9)">6</text>
<text x="202" y="65.5">SW</text>
<text x="204.6" y="64.9">2</text>
<text x="217.4" y="62.4">4.7uH</text>
<text x="217.9" y="61.4">L2</text>
<text x="169.4" y="70.1" transform="rotate(-90 169.4 70.1)">C1</text>
<text x="173.6" y="70.9" transform="rotate(-90 173.6 70.9)">470uF</text>
<text x="177.5" y="71.4">22uF</text>
<text x="177.7" y="68.2">C25</text>
<text x="185.6" y="69.7">100K</text>
<text x="185.8" y="66.5">R28</text>
<text x="193.7" y="70">1</text>
<text x="193.7" y="67.5">5</text>
<text x="195.3" y="70.6">GND</text>
<text x="195.3" y="68">EN</text>
<text x="202.3" y="68">FB</text>
<text x="204.6" y="67.5">4</text>
<text x="213.7" y="67.2">R21</text>
<text x="214.9" y="70.1">C19</text>
<text x="219.8" y="70.1">1000PF</text>
<text x="221.5" y="67">82K</text>
<text x="231.4" y="68.9">C34</text>
<text x="209.5" y="75.6" transform="rotate(-90 209.5 75.6)">R22</text>
<text x="212.7" y="76" transform="rotate(-90 212.7 76)">20K</text>
<text x="231.1" y="72.1">22uF</text>
<text x="171.3" y="121.5">DC_IN</text>
<text x="185.6" y="125.9">U9</text>
<text x="206.9" y="121.5">VBAT</text>
<text x="173.5" y="131.4">C92</text>
<text x="184" y="128.2">1</text>
<text x="185.7" y="128.8">VIN</text>
<text x="189.4" y="131.9" transform="rotate(-90 189.4 131.9)">GND</text>
<text x="190.1" y="128.8">VOUT</text>
<text x="193.7" y="128.2">3</text>
<text x="209" y="131.4">C94</text>
<text x="54" y="137.4">U1</text>
<text x="173.3" y="135.3">22uF</text>
<text x="188.8" y="133.6" transform="rotate(-90 188.8 133.6)">2</text>
<text x="192.1" y="133.4">AIR5033S</text>
<text x="209.1" y="135.1">22uF</text>
<text x="19" y="141.2">DC_IN</text>
<text x="48.3" y="140.9">2</text>
<text x="49.9" y="141.5">VIN</text>
<text x="58.6" y="141.5">OUT</text>
<text x="61.7" y="140.9">4</text>
<text x="97.7" y="141.4">VBAT</text>
<text x="31.2" y="147">C2</text>
<text x="31.2" y="150">470uF</text>
<text x="37.6" y="147">C85</text>
<text x="48.3" y="144.7">3</text>
<text x="48.3" y="148.5">1</text>
<text x="49.9" y="145.3">GND</text>
<text x="49.9" y="149.1">ENABLE</text>
<text x="57" y="149.1">ADJUST</text>
<text x="61.7" y="148.5">5</text>
<text x="71.2" y="145.6">R68</text>
<text x="71.3" y="147.5">120K</text>
<text x="78.1" y="145.5">C3</text>
<text x="78.1" y="149">470uF</text>
<text x="83.3" y="145.8">C87</text>
<text x="83.3" y="149.2">0.1uF</text>
<text x="90.8" y="146.9">TVS13</text>
<text x="37.3" y="150.2">0.1uF</text>
<text x="49.6" y="152">LDO-MIC29302WU(TO-263-5)</text>
<text x="71.2" y="156.8">R69</text>
<text x="71.3" y="158.7">51K</text>
<text x="228.2" y="184.3">TITLE:</text>
<text x="274.1" y="184.2">REV:</text>
<text x="228.2" y="191.9">DEPARTMENT:</text>
<text x="228.2" y="188.1">DOCUMENT NO.:</text>
<text x="274.2" y="188.1">SIZED:</text>
<text x="228.2" y="195.7">COMPANY:</text>
<text x="229.1" y="202.3">DESIGNER:</text>
<text x="250.7" y="202.3">Last Saved Date:</text>
<text x="262.7" y="202.2">2021/2/24</text>
<text x="274.1" y="202.3">SHEET:</text>
<text x="283" y="202.2">OF</text>
</g>
</svg>
